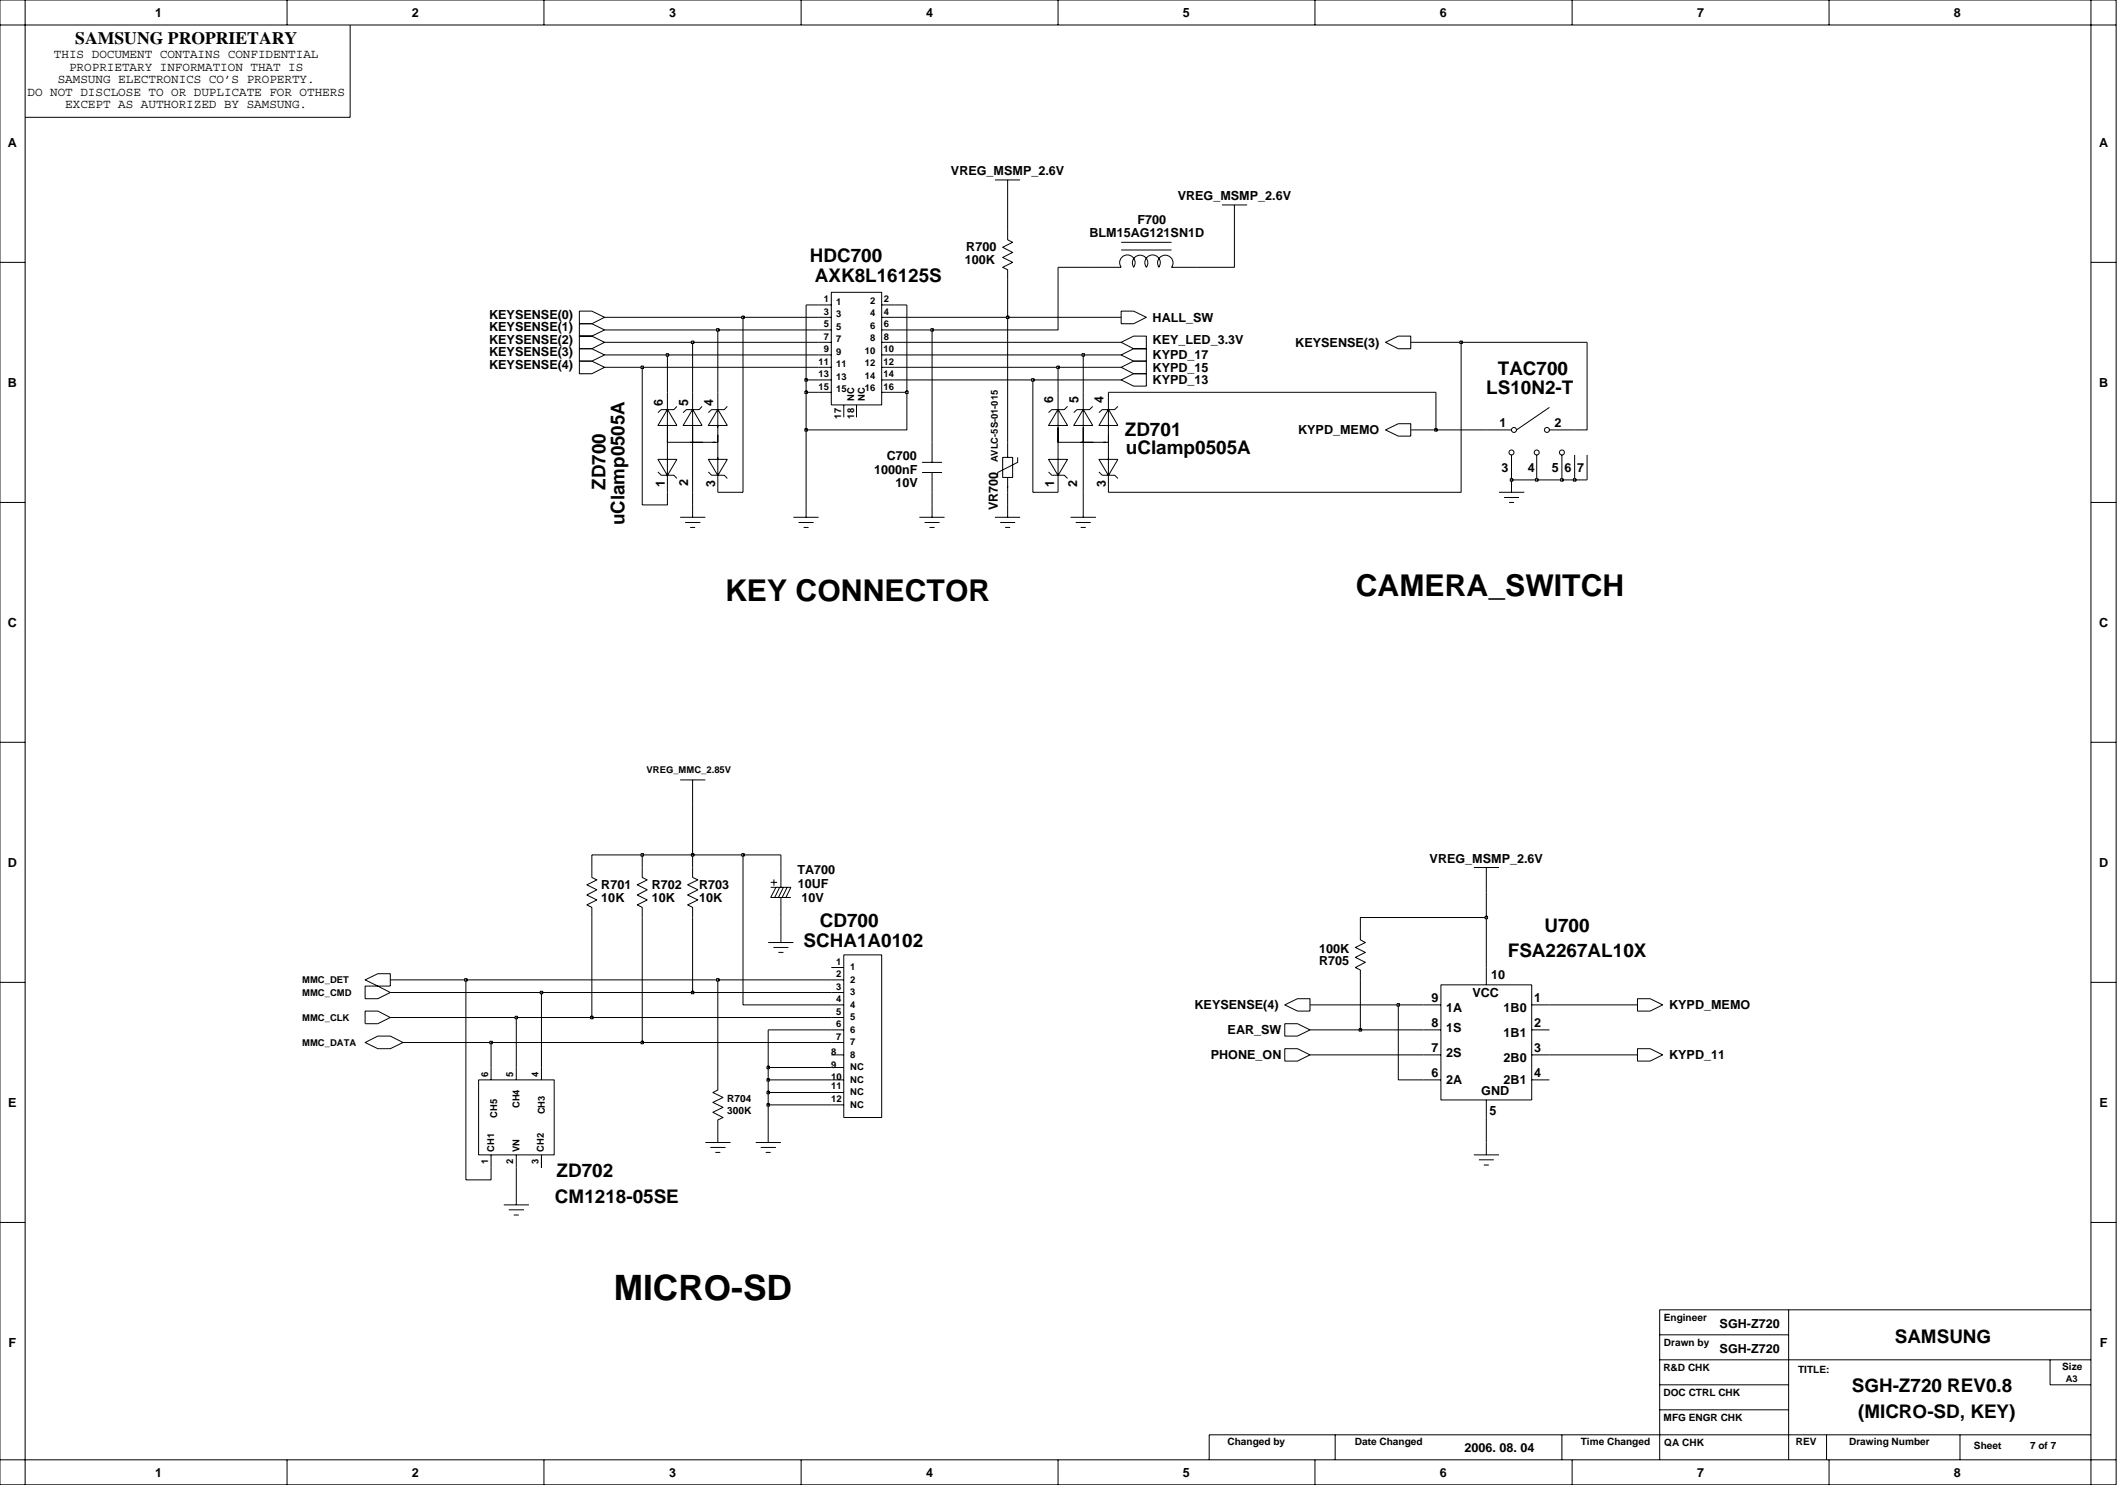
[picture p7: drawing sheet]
<svg xmlns="http://www.w3.org/2000/svg" width="725mm" height="508mm" viewBox="0 0 725 508" stroke-linecap="round" stroke-linejoin="round" font-family="sans-serif">
<g fill="none" stroke="#000" stroke-width=".34">
<path d="M340.1 61.5h8.6M344.4 78.6v3.4l1.7 .8-3.4 1.7 3.4 1.8-3.4 1.7 3.4 1.7-3.4 1.7 1.7 .8v3.5M344.4 61.5v8.6M417.6 70.1h8.7M421.9 70.1v8.5M284.1 99.9h17.3v38.5h-17.3zM383.2 82.8h17.2M383.2 85.5h17.2M387.4 91.3a2.63 2.63 0 0 0-.3-3.5 2.63 2.63 0 0 0-3.5 0 2.63 2.63 0 0 0-.4 3.5l-8.6 .1M387.5 91.4a2.63 2.63 0 0 1 2.2-4.2 2.63 2.63 0 0 1 2.1 4.2M391.8 91.3a2.63 2.63 0 0 1 .4-3.5 2.63 2.63 0 0 1 3.5 0 2.63 2.63 0 0 1 .3 3.5M396.1 91.4a2.63 2.63 0 0 1 2.2-4.2 2.63 2.63 0 0 1 2.1 4.2"/>
<path d="M400.4 91.4h8.6M198 106.4h4.3l4.3 2.1-4.3 2.2h-4.3zM198 119.2h4.3l4.3 2.1-4.3 2.1h-4.3zM198 114.9h4.3l4.3 2.1-4.3 2.2h-4.3zM198 110.7h4.3l4.3 2.1-4.3 2.1h-4.3zM279.8 104.2h4.3M279.8 117h4.3M279.8 108.5h4.3M279.8 112.8h4.3M301.4 104.2h4.2M301.4 117h4.2M301.4 108.5h4.2"/>
<path d="M301.4 112.8h4.2M383.2 117l4.3-2.1h4.3v4.3h-4.3zM383.2 106.4h4.3l4.3 2.1-4.3 2.2h-4.3zM473.6 117l4.3-2.1h4.3v4.3h-4.3zM198 123.4h4.3l4.3 2.2-4.3 2.2h-4.3zM228.1 139.9l3.3 5.5h-6.5zM228.1 134.1v34.2M231.4 138.9l-1.1 1.1h-4.3l-1.1 1M236.7 139.9l3.3 5.5h-6.5zM236.7 134.1v34.2M240 138.9l-1.1 1.1h-4.3l-1.1 1M245.3 139.9l3.3 5.5h-6.5z"/>
<path d="M245.3 134.1v34.2M248.6 138.9l-1 1.1h-4.4l-1.1 1M279.8 129.9h4.3M279.8 121.3h4.3M279.8 125.6h4.3M279.8 134.1h4.3M288.4 138.4v4.2M292.7 138.4v4.2M301.4 129.9h4.2M301.4 121.3h4.2M301.4 125.6h4.2M301.4 134.1h4.2"/>
<path d="M361.6 139.9l3.3 5.5h-6.5zM361.6 134.1v34.2M364.9 138.9l-1.1 1.1h-4.3l-1.1 1M370.2 139.9l3.3 5.5h-6.5zM370.2 134.1v34.2M373.5 138.9l-1.1 1.1h-4.3l-1.1 1M378.8 139.9l3.3 5.5h-6.5zM378.8 134.1v34.2M382.1 138.9l-1.1 1.1h-4.3l-1.1 1M383.2 121.3l4.3-2.1h4.3v4.2h-4.3zM383.2 129.9l4.3-2.1h4.3v4.2h-4.3zM383.2 125.6l4.3-2.2h4.3v4.4h-4.3z"/>
<path d="M529.6 139.3l-11.3 7.7M224.9 157h6.5l-3.3 5.5zM228.1 151.2h17.2M242.1 157h6.5l-3.3 5.5zM315.2 158h6.8M318.6 151.2v6.8M342.7 156.4h3.4v6.8h-3.4zM344.4 151.2v5.2M347.8 156.4v1.6l-6.8 3.5v1.7M358.4 157h6.5l-3.3 5.5zM361.6 151.2h17.2M375.6 157h6.5l-3.3 5.5z"/>
<path d="M473.6 147l4.3-2.2h4.3v4.3h-4.3zM508 147h8.6M516.6 155.5v12.8M525.2 155.5v8.6M529.6 147h8.6M533.8 155.5v8.6M538.2 155.5v8.6M542.5 155.5v8.6M224.9 161.3l1.1 1.1h4.3l1.1 1.1M232.5 176.8h8.6M234.2 178.6h5.2M236.7 172.6v4.2"/>
<path d="M242.1 161.3l1.1 1.1h4.4l1 1.1M271.2 176.8h8.6M273 178.6h5.1M275.5 172.6v4.2M314.2 176.8h8.6M315.2 161.5h6.8M316 178.6h5.1M318.6 161.5v6.8M318.6 172.6v4.2M340.1 176.8h8.6M341.8 178.6h5.2M344.4 163.2v5.1"/>
<path d="M344.4 172.6v4.2M358.4 161.3l1.1 1.1h4.3l1.1 1.1M365.9 176.8h8.7M367.7 178.6h5.1M370.2 172.6v4.2M375.6 161.3l1.1 1.1h4.3l1.1 1.1M512.4 168.3h8.6M514.1 170.1h5.1M515.8 171.8h1.7M235.9 180.3h1.7M274.7 180.3h1.7M317.7 180.3h1.7"/>
<path d="M343.6 180.3h1.7M369.4 180.3h1.7M232.5 266.6h8.6M236.7 266.6v8.5M202.3 296.6v3.3l1.7 .9-3.4 1.7 3.4 1.7-3.4 1.7 3.4 1.7-3.4 1.7 1.7 .9v3.4M219.5 296.6v3.3l1.7 .9-3.4 1.7 3.4 1.7-3.4 1.7 3.4 1.7-3.4 1.7 1.7 .9v3.4M236.7 296.6v3.3l1.8 .9-3.5 1.7 3.5 1.7-3.5 1.7 3.5 1.7-3.5 1.7 1.7 .9v3.4M266.9 296.6v6.7M503.7 296.6h8.7M508 296.6v8.5M263.4 303.3h6.9l-1.7 3.5M263.4 301.6h2.2"/>
<path d="M264.5 300.6v2.1M265.2 303.3l-1.8 3.5h6.9M266.5 303.3l-1.7 3.5M266.9 306.8v6.8M266.9 317.9v4.3M267.8 303.3l-1.7 3.5M269 303.3l-1.7 3.5M465 317.9v3.4l1.7 .9-3.4 1.7 3.4 1.7-3.4 1.7 3.4 1.7-3.4 1.7 1.7 .9v3.4M124.8 337.1h4.3l4.3 2.2-4.3 2.1h-4.3zM124.8 335l4.3-2.2h4.3v4.3h-4.3zM159.2 335v68.3h8.6v-8.5M262.6 322.2h8.6"/>
<path d="M264.4 323.9h5.1M266.1 325.6h1.7M284.1 330.7h4.3M284.1 335h4.3M284.1 339.3h4.3M288.4 326.4h13v55.6h-13zM492.5 336.7h31v39.3h-31zM508 330.7v6M124.8 345.6h4.3l4.3 2.2-4.3 2.1h-4.3zM124.8 356.4l4.3-2.2h4.3l4.3 2.2-4.3 2.1h-4.3zM284.1 347.8h4.3M284.1 356.4h4.3"/>
<path d="M284.1 343.5h4.3M284.1 352.1h4.3M439.1 349.9h4.4l4.2 2.2-4.2 2.1h-4.4zM439.1 358.5h4.4l4.2 2.1-4.2 2.1h-4.4zM439.1 343.5l4.4-2.1h4.2v4.2h-4.2zM486.5 343.5h6M486.5 352.1h6M523.5 343.5h6.1M523.5 352.1h6.1M559.7 341.4h4.3l4.3 2.1-4.3 2.1h-4.3zM559.7 358.5h4.3l4.3 2.1-4.3 2.1h-4.3zM163.6 369.1h25.8v25.7h-25.8z"/>
<path d="M167.8 364.9v4.2M176.5 364.9v4.2M185.1 364.9v4.2M245.3 369.1v3.5l-1.7 .9 3.5 1.7-3.5 1.6 3.5 1.7-3.5 1.7 3.5 1.8-1.8 .9v7.7M262.6 377.7v12.9M284.1 377.7h4.3M284.1 364.9h4.3M284.1 360.6h4.3M284.1 373.5h4.3M284.1 369.1h4.3M486.5 360.6h6M486.5 369.1h6"/>
<path d="M508 376v18.8M523.5 360.6h6.1M523.5 369.1h6.1M176.5 394.8v17.1M185.1 394.8v4.3v-3.5M241.1 390.6h8.6M242.8 392.2h5.2M244.5 393.9h1.7M258.3 390.6h8.6M260 392.2h5.2M261.7 393.9h1.7M503.7 394.8h8.7"/>
<path d="M505.5 396.5h5.1M507.2 398.2h1.7M172.2 411.9h8.6M173.9 413.6h5.2M175.6 415.3h1.7"/>
<circle cx="516.6" cy="154.7" r=".85"/>
<circle cx="517.5" cy="147" r=".85"/>
<circle cx="525.2" cy="154.7" r=".85"/>
<circle cx="528.7" cy="147" r=".85"/>
<circle cx="533.8" cy="154.7" r=".85"/>
</g>
<path d="M262.1 377.3h.9v.8h-.9z" fill="#c2c2c2"/>
<path d="M262.1 377.3h.9v.8h-.9zM262.6 373.5v4.2h21.5" fill="none" stroke="#000" stroke-width=".34"/>
<path d="M262.1 373h.9v.9h-.9z" fill="#c2c2c2"/>
<path d="M245.3 335v34.1M262.1 373h.9v.9h-.9zM262.6 369.1v4.4h21.5" fill="none" stroke="#000" stroke-width=".34"/>
<path d="M262.1 368.7h.9v.9h-.9z" fill="#c2c2c2"/>
<path d="M185.1 339.3v25.6M167.8 356.4v8.5M176.5 347.8v17.1M477.9 343.5v25.6h8.6M262.1 368.7h.9v.9h-.9zM262.6 364.9v4.2h21.5" fill="none" stroke="#000" stroke-width=".34"/>
<path d="M262.1 364.5h.9v.8h-.9z" fill="#c2c2c2"/>
<path d="M137.7 356.4h30.1M262.6 352.1v12.8h21.5M262.1 364.5h.9v.8h-.9zM447.7 360.6h38.8M529.6 360.6h30.1" fill="none" stroke="#000" stroke-width=".34"/>
<path d="M167.4 355.9h.9v.9h-.9z" fill="#c2c2c2"/>
<path d="M167.4 355.9h.9v.9h-.9zM167.8 356.4h51.7" fill="none" stroke="#000" stroke-width=".34"/>
<path d="M219.1 355.9h.8v.9h-.8z" fill="#c2c2c2"/>
<path d="M219.5 313.6v42.8h64.6M219.1 355.9h.8v.9h-.8zM262.6 352.1h21.5M447.7 352.1h17.3" fill="none" stroke="#000" stroke-width=".34"/>
<path d="M464.5 351.6h.9v.9h-.9z" fill="#c2c2c2"/>
<path d="M465 335v17.1h21.5M133.4 347.8h43.1M464.5 351.6h.9v.9h-.9z" fill="none" stroke="#000" stroke-width=".34"/>
<path d="M176 347.4h.9v.8h-.9z" fill="#c2c2c2"/>
<path d="M176 347.4h.9v.8h-.9zM176.5 347.8h25.8" fill="none" stroke="#000" stroke-width=".34"/>
<path d="M201.9 347.4h.8v.8h-.8z" fill="#c2c2c2"/>
<path d="M254 292.2v51.3h30.1M202.3 313.6v34.2h81.8M201.9 347.4h.8v.8h-.8zM447.7 343.5h30.2" fill="none" stroke="#000" stroke-width=".34"/>
<path d="M477.5 343.1h.8v.8h-.8z" fill="#c2c2c2"/>
<path d="M133.4 339.3h51.7M477.5 343.1h.8v.8h-.8zM477.9 343.5h8.6M529.6 343.5h30.1" fill="none" stroke="#000" stroke-width=".34"/>
<path d="M184.6 338.9h.9v.8h-.9z" fill="#c2c2c2"/>
<path d="M184.6 338.9h.9v.8h-.9zM185.1 339.3h51.6" fill="none" stroke="#000" stroke-width=".34"/>
<path d="M236.3 338.9h.9v.8h-.9z" fill="#c2c2c2"/>
<path d="M236.7 313.6v25.7h47.4M133.4 335h25.8M236.3 338.9h.9v.8h-.9z" fill="none" stroke="#000" stroke-width=".34"/>
<path d="M158.8 334.5h.9v.9h-.9z" fill="#c2c2c2"/>
<path d="M158.8 334.5h.9v.9h-.9zM159.2 335h86.1" fill="none" stroke="#000" stroke-width=".34"/>
<path d="M244.9 334.5h.9v.9h-.9z" fill="#c2c2c2"/>
<path d="M266.9 313.6v4.3M465 317.9v-4.3h43v17.1M244.9 334.5h.9v.9h-.9zM245.3 335h38.8" fill="none" stroke="#000" stroke-width=".34"/>
<path d="M507.6 313.2h.8v.9h-.8z" fill="#c2c2c2"/>
<path d="M202.3 296.6v-4.4h17.2v4.4M236.7 292.2v4.4M266.9 292.2v4.4M507.6 313.2h.8v.9h-.8zM508 305.1v8.5" fill="none" stroke="#000" stroke-width=".34"/>
<path d="M219.1 291.8h.8v.9h-.8z" fill="#c2c2c2"/>
<path d="M219.1 291.8h.8v.9h-.8zM219.5 292.2h17.2" fill="none" stroke="#000" stroke-width=".34"/>
<path d="M236.3 291.8h.9v.9h-.9z" fill="#c2c2c2"/>
<path d="M236.7 275.1v17.1h17.3M236.3 291.8h.9v.9h-.9z" fill="none" stroke="#000" stroke-width=".34"/>
<path d="M253.5 291.8h.9v.9h-.9z" fill="#c2c2c2"/>
<path d="M254 108.5v59.8h-8.7M499.4 117v51.3h-120.6M219.5 125.6v47h8.6v-4.3M353 129.9v38.4h8.6M275.5 147v25.6M236.7 168.3v4.3M318.6 168.3v4.3M344.4 168.3v4.3M370.2 168.3v4.3M253.5 291.8h.9v.9h-.9zM254 292.2h12.9" fill="none" stroke="#000" stroke-width=".34"/>
<path d="M516.2 163.6h.8v.9h-.8z" fill="#c2c2c2"/>
<path d="M516.2 163.6h.8v.9h-.8zM516.6 164.1h8.6" fill="none" stroke="#000" stroke-width=".34"/>
<path d="M524.8 163.6h.9v.9h-.9z" fill="#c2c2c2"/>
<path d="M524.8 163.6h.9v.9h-.9zM525.2 164.1h8.6" fill="none" stroke="#000" stroke-width=".34"/>
<path d="M533.4 163.6h.9v.9h-.9z" fill="#c2c2c2"/>
<path d="M533.4 163.6h.9v.9h-.9zM533.8 164.1h4.4" fill="none" stroke="#000" stroke-width=".34"/>
<path d="M537.8 163.6h.8v.9h-.8z" fill="#c2c2c2"/>
<path d="M318.6 112.8v38.4M344.4 108.5v42.7M537.8 163.6h.8v.9h-.8zM538.2 164.1h4.3" fill="none" stroke="#000" stroke-width=".34"/>
<path d="M275.1 146.5h.8v.9h-.8z" fill="#c2c2c2"/>
<path d="M275.5 134.1v12.9h34.5v-12.9M275.1 146.5h.8v.9h-.8zM482.2 147h8.6" fill="none" stroke="#000" stroke-width=".34"/>
<path d="M490.4 146.5h.8v.9h-.8z" fill="#c2c2c2"/>
<path d="M236.7 117v17.1M245.3 112.8v21.3M542.5 117v30h-4.3M228.1 121.3v12.8M490.8 134.1v12.9h17.2M490.4 146.5h.8v.9h-.8z" fill="none" stroke="#000" stroke-width=".34"/>
<path d="M275.1 133.7h.8v.8h-.8z" fill="#c2c2c2"/>
<path d="M275.1 133.7h.8v.8h-.8zM275.5 129.9v4.2h4.3M305.6 134.1h4.4" fill="none" stroke="#000" stroke-width=".34"/>
<path d="M309.5 133.7h.9v.8h-.9z" fill="#c2c2c2"/>
<path d="M310 104.2v29.9M309.5 133.7h.9v.8h-.9zM361.6 125.6v8.5M370.2 121.3v12.8M378.8 134.1h112" fill="none" stroke="#000" stroke-width=".34"/>
<path d="M275.1 129.5h.8v.8h-.8z" fill="#c2c2c2"/>
<path d="M275.5 104.2v25.7h4.3M275.1 129.5h.8v.8h-.8zM305.6 129.9h47.4" fill="none" stroke="#000" stroke-width=".34"/>
<path d="M352.6 129.5h.8v.8h-.8z" fill="#c2c2c2"/>
<path d="M206.6 125.6h12.9M352.6 129.5h.8v.8h-.8zM353 129.9h30.2" fill="none" stroke="#000" stroke-width=".34"/>
<path d="M219.1 125.1h.8v.9h-.8z" fill="#c2c2c2"/>
<path d="M219.1 125.1h.8v.9h-.8zM219.5 125.6h60.3M305.6 125.6h56" fill="none" stroke="#000" stroke-width=".34"/>
<path d="M361.2 125.1h.9v.9h-.9z" fill="#c2c2c2"/>
<path d="M206.6 121.3h21.5M361.2 125.1h.9v.9h-.9zM361.6 125.6h21.6" fill="none" stroke="#000" stroke-width=".34"/>
<path d="M227.7 120.9h.8v.9h-.8z" fill="#c2c2c2"/>
<path d="M227.7 120.9h.8v.9h-.8zM228.1 121.3h51.7M305.6 121.3h64.6" fill="none" stroke="#000" stroke-width=".34"/>
<path d="M369.8 120.9h.9v.9h-.9z" fill="#c2c2c2"/>
<path d="M206.6 117h30.1M369.8 120.9h.9v.9h-.9zM370.2 121.3h13" fill="none" stroke="#000" stroke-width=".34"/>
<path d="M236.3 116.6h.9v.8h-.9z" fill="#c2c2c2"/>
<path d="M236.3 116.6h.9v.8h-.9zM236.7 117h43.1M305.6 117h77.6M482.2 117h17.2" fill="none" stroke="#000" stroke-width=".34"/>
<path d="M499 116.6h.8v.8h-.8z" fill="#c2c2c2"/>
<path d="M206.6 112.8h38.7M499 116.6h.8v.8h-.8zM499.4 117h43.1" fill="none" stroke="#000" stroke-width=".34"/>
<path d="M244.9 112.4h.9v.8h-.9z" fill="#c2c2c2"/>
<path d="M244.9 112.4h.9v.8h-.9zM245.3 112.8h34.5M305.6 112.8h13" fill="none" stroke="#000" stroke-width=".34"/>
<path d="M318.1 112.4h.9v.8h-.9z" fill="#c2c2c2"/>
<path d="M361.6 91.4v21.4h-43M206.6 108.5h47.4M318.1 112.4h.9v.8h-.9z" fill="none" stroke="#000" stroke-width=".34"/>
<path d="M253.5 108h.9v.9h-.9z" fill="#c2c2c2"/>
<path d="M253.5 108h.9v.9h-.9zM254 108.5h25.8M305.6 108.5h38.8" fill="none" stroke="#000" stroke-width=".34"/>
<path d="M344 108h.8v.9h-.8z" fill="#c2c2c2"/>
<g fill="none" stroke="#000" stroke-width=".34">
<path d="M0 0h723.3v507.6h-723.3zM8.6 0v507.6M98.1 0v8.5M185.9 0v8.5M273.8 0v8.5M361.6 0v8.5M449.4 0v8.5M537.3 0v8.5M625.1 0v8.5M714.7 0v507.6M0 8.5h723.3M119.7 8.5v31.6h-111.1"/>
<path d="M344.4 70.1v8.5M421.9 78.6v12.8h-12.9M0 89.7h8.6M344.4 95.7v12.8h38.8M361.6 91.4h13M714.7 89.7h8.6M275.5 104.2h4.3M305.6 104.2h4.4M344 108h.8v.9h-.8zM0 171.8h8.6M714.7 171.8h8.6M0 253.7h8.6"/>
<path d="M714.7 253.7h8.6M0 335.8h8.6M714.7 335.8h8.6M0 417.9h8.6M714.7 417.9h8.6M567.3 456.3h44M611.3 447.7v51.3M714.7 447.7h-147.4v51.3M567.3 464.8h147.4M567.3 473.4h44M700.7 464.8v8.6h14M0 499h723.3"/>
<path d="M98.1 499v8.6M185.9 499v8.6M273.8 499v8.6M361.6 499v8.6M449.4 499v8.6M456.3 490.5v8.5M533.8 490.5v8.5M537.3 499v8.6M567.3 481.9h44M624.3 490.5v8.5M625.1 499v8.6M669.9 490.5v8.5"/>
<path d="M714.7 490.5h-301.4v8.5"/>
</g>
<text font-size="12" x="209.8" y="444.4">MICRO-SD</text>
<g font-size="10.3">
<text x="463.4" y="203.7">CAMERA_SWITCH</text>
<text x="247.8" y="205.4">KEY CONNECTOR</text>
</g>
<g font-size="6.5">
<text x="207" y="167.5" transform="rotate(-90 207 167.5)">ZD700</text>
<text x="213.5" y="179.5" transform="rotate(-90 213.5 179.5)">uClamp0505A</text>
</g>
<g font-size="6.4">
<text x="276.8" y="89.7">HDC700</text>
<text x="278.5" y="96.5">AXK8L16125S</text>
<text x="511.9" y="128.3">TAC700</text>
<text x="508" y="134.8">LS10N2-T</text>
<text x="384.4" y="149.1">ZD701</text>
<text x="384.8" y="155">uClamp0505A</text>
<text x="280.2" y="317">CD700</text>
<text x="274.7" y="323.9">SCHA1A0102</text>
<text x="527.9" y="318.5">U700</text>
<text x="515.4" y="327.1">FSA2267AL10X</text>
<text x="190.2" y="402.4">ZD702</text>
<text x="189.7" y="411.1">CM1218-05SE</text>
<text x="647.6" y="459.1">SAMSUNG</text>
<text x="632.9" y="476">SGH-Z720 REV0.8</text>
<text x="635.1" y="484.7">(MICRO-SD, KEY)</text>
</g>
<text font-size="6" x="25.7" y="14.9">SAMSUNG PROPRIETARY</text>
<g font-size="4.3">
<text x="53" y="5.8">1</text>
<text x="140.8" y="5.8">2</text>
<text x="228.7" y="5.8">3</text>
<text x="316.5" y="5.8">4</text>
<text x="404.3" y="5.8">5</text>
<text x="492.1" y="5.8">6</text>
<text x="580" y="5.8">7</text>
<text x="667.9" y="5.8">8</text>
<text x="18.5" y="20">THIS DOCUMENT CONTAINS CONFIDENTIAL</text>
<text x="19.7" y="28.5">SAMSUNG ELECTRONICS CO’S PROPERTY.</text>
<text x="23.6" y="24.2">PROPRIETARY INFORMATION THAT IS</text>
<text x="9.4" y="32.8">DO NOT DISCLOSE TO OR DUPLICATE FOR OTHERS</text>
<text x="22.3" y="37.1">EXCEPT AS AUTHORIZED BY SAMSUNG.</text>
<text x="2.7" y="50.2">A</text>
<text x="717.5" y="50.2">A</text>
<text x="325" y="59.9">VREG_MSMP_2.6V</text>
<text x="402.5" y="68.4">VREG_MSMP_2.6V</text>
<text x="388.7" y="76.7">F700</text>
<text x="372.3" y="81">BLM15AG121SN1D</text>
<text x="330.3" y="85.9">R700</text>
<text x="329.8" y="90.1">100K</text>
<text x="167.2" y="109">KEYSENSE(0)</text>
<text x="167.2" y="113.2">KEYSENSE(1)</text>
<text x="393.9" y="110">HALL_SW</text>
<text x="167.2" y="117.6">KEYSENSE(2)</text>
<text x="393.9" y="117.6">KEY_LED_3.3V</text>
<text x="442.7" y="118.6">KEYSENSE(3)</text>
<text x="167.2" y="121.8">KEYSENSE(3)</text>
<text x="393.9" y="122.9">KYPD_17</text>
<text x="167.2" y="126.1">KEYSENSE(4)</text>
<text x="393.9" y="131.4">KYPD_13</text>
<text x="393.9" y="127.1">KYPD_15</text>
<text x="2.7" y="132.3">B</text>
<text x="360" y="137.8" transform="rotate(-90 360 137.8)">6</text>
<text x="368.6" y="137.8" transform="rotate(-90 368.6 137.8)">5</text>
<text x="377.2" y="137.8" transform="rotate(-90 377.2 137.8)">4</text>
<text x="717.5" y="132.3">B</text>
<text x="226.6" y="138.7" transform="rotate(-90 226.6 138.7)">6</text>
<text x="235.2" y="138.7" transform="rotate(-90 235.2 138.7)">5</text>
<text x="243.8" y="138.7" transform="rotate(-90 243.8 138.7)">4</text>
<text x="443.7" y="148.5">KYPD_MEMO</text>
<text x="512.5" y="146.1">1</text>
<text x="531.3" y="146.1">2</text>
<text x="298.8" y="161.9">1000nF</text>
<text x="303.1" y="157.2">C700</text>
<text x="513.2" y="161.5">3</text>
<text x="522.2" y="161.5">4</text>
<text x="530.4" y="161.5">5 6 7</text>
<text x="227.3" y="166.4" transform="rotate(-90 227.3 166.4)">1</text>
<text x="235.2" y="166.2" transform="rotate(-90 235.2 166.2)">2</text>
<text x="244.5" y="166.4" transform="rotate(-90 244.5 166.4)">3</text>
<text x="306" y="166.6">10V</text>
<text x="360.3" y="166.4" transform="rotate(-90 360.3 166.4)">1</text>
<text x="368.2" y="166.6" transform="rotate(-90 368.2 166.6)">2</text>
<text x="378" y="166.4" transform="rotate(-90 378 166.4)">3</text>
<text x="341" y="174.3" transform="rotate(-90 341 174.3)">VR700</text>
<text x="2.7" y="214.3">C</text>
<text x="717.5" y="214.3">C</text>
<text x="2.7" y="296.3">D</text>
<text x="272.5" y="298.7">TA700</text>
<text x="488.6" y="294.9">VREG_MSMP_2.6V</text>
<text x="717.5" y="296.3">D</text>
<text x="205.5" y="304">R701</text>
<text x="222.7" y="304">R702</text>
<text x="238.9" y="304">R703</text>
<text x="272.7" y="303.5">10UF</text>
<text x="205.5" y="308.2">10K</text>
<text x="222.7" y="308.2">10K</text>
<text x="238.9" y="308.2">10K</text>
<text x="274" y="308.2">10V</text>
<text x="450.8" y="330">R705</text>
<text x="450.8" y="325.7">100K</text>
<text x="509.7" y="334.7">10</text>
<text x="503.3" y="340.8">VCC</text>
<text x="408.3" y="345.1">KEYSENSE(4)</text>
<text x="489.2" y="342.7">9</text>
<text x="494.3" y="345.9">1A</text>
<text x="513.9" y="345.9">1B0</text>
<text x="524.4" y="342.7">1</text>
<text x="570.5" y="345.1">KYPD_MEMO</text>
<text x="419.6" y="353.6">EAR_SW</text>
<text x="489.2" y="351.2">8</text>
<text x="494.3" y="352.8">1S</text>
<text x="524.4" y="351.2">2</text>
<text x="489.2" y="359.8">7</text>
<text x="513.9" y="354.5">1B1</text>
<text x="524.4" y="359.8">3</text>
<text x="413.9" y="362.2">PHONE_ON</text>
<text x="494.3" y="361.3">2S</text>
<text x="513.9" y="363">2B0</text>
<text x="570.5" y="362.2">KYPD_11</text>
<text x="489.2" y="368.3">6</text>
<text x="494.3" y="370.7">2A</text>
<text x="513.9" y="370.7">2B1</text>
<text x="524.4" y="368.3">4</text>
<text x="506.3" y="374.2">GND</text>
<text x="2.8" y="378.4">E</text>
<text x="509.1" y="381.2">5</text>
<text x="717.6" y="378.4">E</text>
<text x="587.7" y="454">SGH-Z720</text>
<text x="2.9" y="460.5">F</text>
<text x="717.7" y="460.5">F</text>
<text x="587.7" y="462.6">SGH-Z720</text>
<text x="500.5" y="496.3">2006. 08. 04</text>
<text x="53" y="504.9">1</text>
<text x="140.8" y="504.9">2</text>
<text x="228.7" y="504.9">3</text>
<text x="316.5" y="504.9">4</text>
<text x="404.3" y="504.9">5</text>
<text x="492.1" y="504.9">6</text>
<text x="580" y="504.9">7</text>
<text x="667.9" y="504.9">8</text>
</g>
<g font-size="3.4">
<text x="248.6" y="376.7">R704</text>
<text x="248.6" y="380.9">300K</text>
<text x="568.7" y="451.6">Engineer</text>
<text x="568.7" y="460.2">Drawn by</text>
<text x="568.5" y="468.7">R&amp;D CHK</text>
<text x="614.6" y="469.3">TITLE:</text>
<text x="704.8" y="468.3">Size</text>
<text x="568.6" y="477.2">DOC CTRL CHK</text>
<text x="568.6" y="485.8">MFG ENGR CHK</text>
<text x="419.5" y="493.9">Changed by</text>
<text x="463.1" y="493.9">Date Changed</text>
<text x="540.3" y="493.9">Time Changed</text>
<text x="568.8" y="494.3">QA CHK</text>
<text x="613.8" y="493.9">REV</text>
<text x="632" y="493.9">Drawing Number</text>
<text x="674.7" y="495.2">Sheet</text>
<text x="693.9" y="495.2">7 of 7</text>
</g>
<g font-size="3.2">
<text x="281.6" y="107.6">3</text>
<text x="281.6" y="103.4">1</text>
<text x="285.8" y="104.2">1</text>
<text x="297.4" y="103.8">2</text>
<text x="302.1" y="103.4">2</text>
<text x="302.1" y="107.6">4</text>
<text x="281.6" y="111.9">5</text>
<text x="285.8" y="108.5">3</text>
<text x="285.8" y="112.8">5</text>
<text x="297.4" y="108">4</text>
<text x="297.4" y="112.4">6</text>
<text x="302.1" y="111.9">6</text>
<text x="281.6" y="116.2">7</text>
<text x="285.8" y="117">7</text>
<text x="297.4" y="116.6">8</text>
<text x="302.1" y="116.2">8</text>
<text x="279.8" y="124.7">11</text>
<text x="281.6" y="120.5">9</text>
<text x="285.8" y="121.3">9</text>
<text x="285.8" y="125.6">11</text>
<text x="295.6" y="120.9">10</text>
<text x="295.6" y="125.1">12</text>
<text x="302" y="120.5">10</text>
<text x="302" y="124.7">12</text>
<text x="279.8" y="129">13</text>
<text x="285.8" y="129.9">13</text>
<text x="295.6" y="129.5">14</text>
<text x="302" y="129">14</text>
<text x="279.8" y="133.3">15</text>
<text x="285.8" y="134.1">15</text>
<text x="291.9" y="137.1" transform="rotate(-90 291.9 137.1)">NC</text>
<text x="295.6" y="137.1" transform="rotate(-90 295.6 137.1)">NC</text>
<text x="295.6" y="133.7">16</text>
<text x="302" y="133.3">16</text>
<text x="287.5" y="143.1" transform="rotate(-90 287.5 143.1)">17</text>
<text x="291.9" y="143.1" transform="rotate(-90 291.9 143.1)">18</text>
<text x="341" y="158" transform="rotate(-90 341 158)">AVLC-5S-01-015</text>
<text x="221" y="264.4">VREG_MMC_2.85V</text>
<text x="285.8" y="329.8">1</text>
<text x="285.8" y="334.1">2</text>
<text x="290.6" y="331.7">1</text>
<text x="103.3" y="336.1">MMC_DET</text>
<text x="103.3" y="340.4">MMC_CMD</text>
<text x="285.8" y="338.3">3</text>
<text x="290.6" y="336.1">2</text>
<text x="290.6" y="340.3">3</text>
<text x="285.8" y="342.7">4</text>
<text x="285.8" y="346.9">5</text>
<text x="290.6" y="344.6">4</text>
<text x="103.3" y="349">MMC_CLK</text>
<text x="285.8" y="351.2">6</text>
<text x="290.6" y="348.8">5</text>
<text x="290.6" y="353.2">6</text>
<text x="103.3" y="357.5">MMC_DATA</text>
<text x="285.8" y="355.5">7</text>
<text x="290.6" y="357.4">7</text>
<text x="284.1" y="364.9">9</text>
<text x="284.1" y="360.6">8</text>
<text x="290.6" y="365.9">NC</text>
<text x="290.6" y="361.7">8</text>
<text x="166.8" y="368" transform="rotate(-90 166.8 368)">6</text>
<text x="175.4" y="368" transform="rotate(-90 175.4 368)">5</text>
<text x="184" y="368" transform="rotate(-90 184 368)">4</text>
<text x="284.1" y="369.1">10</text>
<text x="290.6" y="370.2">NC</text>
<text x="284.1" y="372.4">11</text>
<text x="284.1" y="376.8">12</text>
<text x="290.6" y="374.5">NC</text>
<text x="170" y="382" transform="rotate(-90 170 382)">CH5</text>
<text x="177.6" y="378.8" transform="rotate(-90 177.6 378.8)">CH4</text>
<text x="186.2" y="380.9" transform="rotate(-90 186.2 380.9)">CH3</text>
<text x="290.6" y="378.8">NC</text>
<text x="169" y="393.8" transform="rotate(-90 169 393.8)">CH1</text>
<text x="177.6" y="393.8" transform="rotate(-90 177.6 393.8)">VN</text>
<text x="185.9" y="393.8" transform="rotate(-90 185.9 393.8)">CH2</text>
<text x="166.8" y="398" transform="rotate(-90 166.8 398)">1</text>
<text x="175.4" y="398" transform="rotate(-90 175.4 398)">2</text>
<text x="184" y="398" transform="rotate(-90 184 398)">3</text>
<text x="706.1" y="472.4">A3</text>
</g>
</svg>
